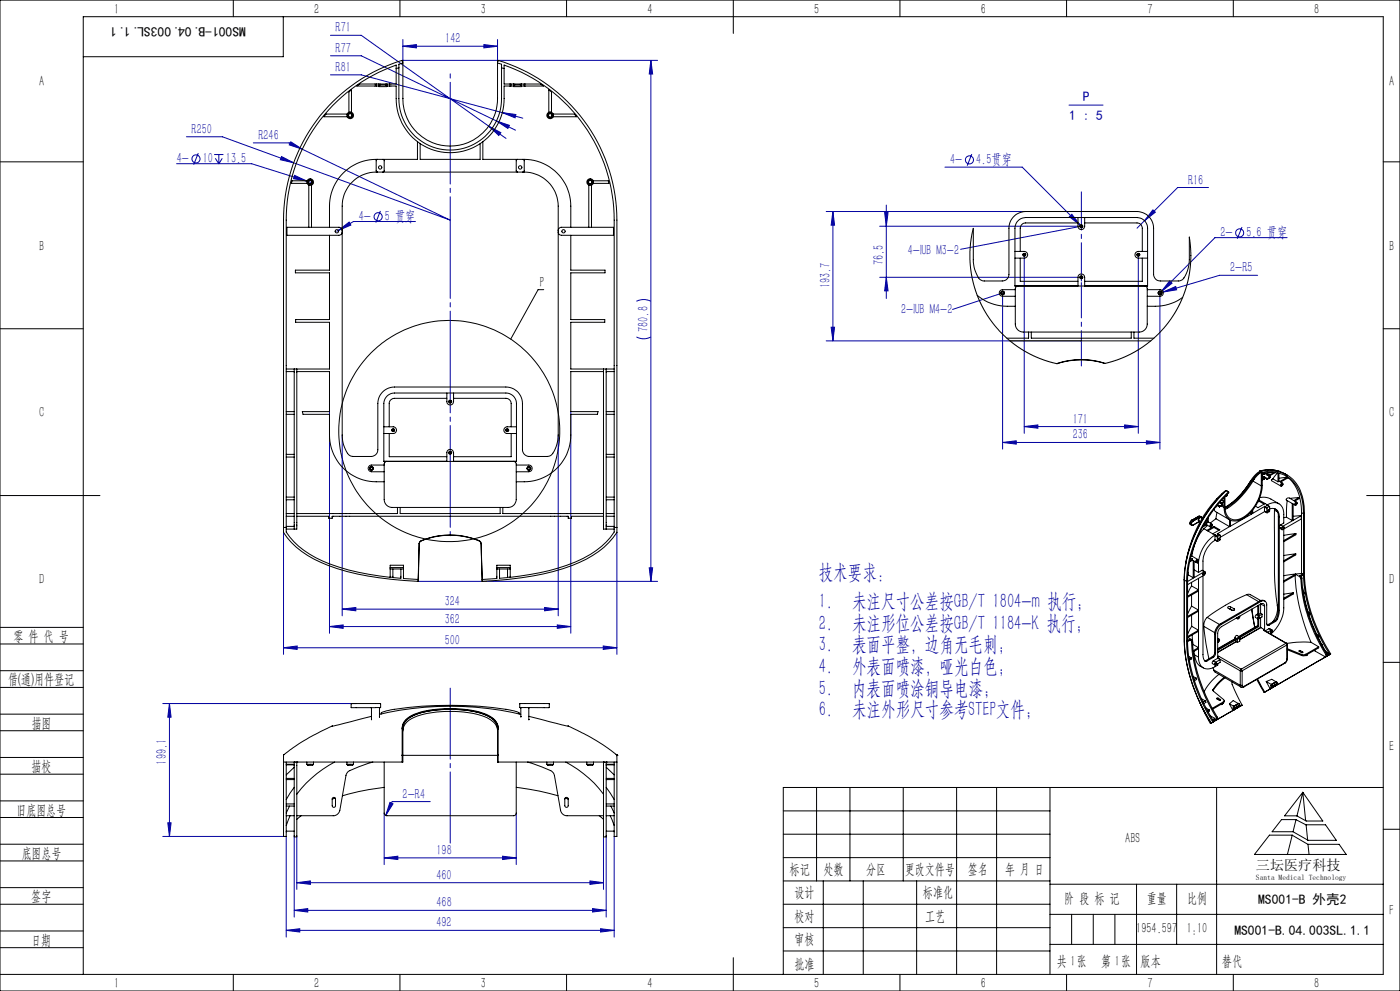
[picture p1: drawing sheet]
<svg xmlns="http://www.w3.org/2000/svg" width="420mm" height="297mm" viewBox="0 0 420 297" stroke-linecap="round" stroke-linejoin="round" font-family="sans-serif">
<g fill="none" stroke="#0000a0" stroke-width=".3">
<path d="M99.1 10.6h9.3l38.2 27.2M99.1 16.7h9.3l40.5 19.6M120.6 18.1h76.7M120.9 13.9l4-.5v1zM120.9 11.8v6.4M120.9 13.9h28.4M145.2 13.4l4.1 .5-4.1 .5zM149.3 11.8v6.4M195.3 18.1v156.1M195.3 18.1l.5 4.1h-1zM99.1 22.4h9.3l42.3 11.4M146.6 37.8l3.6 2-.6 .8z"/>
<path d="M146.6 37.8l5.2 3.7M148.9 36.3l3.9 1.3-.4 .9zM148.9 36.3l5.8 2.7M150.7 33.8l4.1 .5-.3 1zM150.7 33.8l6.1 1.6M320.7 31.5h10.2M53 49.1h22.5l18.5 5.8M55.9 41h10.8l21.4 7.8M59.5 45.9l-1.4 3.5M64.2 46.3h2.8M64.6 47.4l1.1 1.7M65.7 46.3v2.8"/>
<path d="M66.7 47.4l-1 1.7M76 42.8h10.7l4 1.9M84.5 46.9l3.6 1.9-4-.9zM87.2 42.5l3.5 2.2-3.9-1.3zM88.4 52.6l3.7 1.7-4-.8zM90.7 44.7l44.3 21.3-46.9-17.2M283.5 50.1h23.2l17.7 17.7M291.5 46.2l-1.3 3.5M362.5 56.2h-9.2l-12.2 12.2M101.5 69.1l3.2-2.5 .6 .8zM101.5 69.1l-.5 .2M114.1 63.2l-1.4 3.5"/>
<path d="M124.6 66.4h-18.6l-4.5 2.7M247.9 63.4h59.8M249.9 63.4l.5 4.1h-1.1zM249.9 63.4v38.8M263.9 67.8h60.5M265.4 63.7h1l-.5 4.1zM265.9 61.5v28M307.3 76.3v53.6M320.8 64.9l.8-.7 2.5 3.3zM324.4 67.8l-36.2 6.9M341.5 76.3v53.6M345.9 62.9l.7 .7-3.2 2.5z"/>
<path d="M372.6 68l-1.4 3.5M386.2 71.2h-21.7l-16.5 16.6M190.9 90.3l1.9-.5h.9l1.6 .5M249.3 98.1h1.1l-.5 4.1zM263.9 83.1h60.5M265.9 83.1l.5 4.1h-1zM285.8 92.7l15-4.9v46.8M348 87.8v46.8M348.9 87.5l3.8-1.6 .3 1zM350.9 84.2l.7 .7-3.2 2.5zM377.3 82.5h-11.4l-17.9 5.3M190.9 101l1.9 .5h.9l1.6-.5"/>
<path d="M247.9 102.2h76.5M98.8 123.4v66.4M102.7 130.4v54.2M167.5 130.4v54.2M171.2 123.4v66.4M300.8 132.6l4.1-.5v1zM300.8 132.6h47.2M307.3 127.8l4.1-.5v1zM307.3 127.8h34.2M337.4 127.3l4.1 .5-4.1 .5zM343.9 132.1l4.1 .5-4.1 .5zM85.1 159.5v36.6"/>
<path d="M185.1 159.5v36.6M125.4 174.2h71.9M194.8 170.2h1l-.5 4zM85.1 194.1l4-.5v1zM85.1 194.1h100M98.8 187.8l4.1-.5v1zM98.8 187.8h72.4M102.7 182.6l4.1-.5v1zM102.7 182.6h64.8M163.4 182.1l4.1 .5-4.1 .5zM167.2 187.3l4 .5-4 .5zM181 193.6l4.1 .5-4.1 .5z"/>
<path d="M48.8 210.9h58.1M50.8 210.9l.5 4h-1zM50.8 210.9v39.8M48.8 250.7h36.3M50.3 246.6h1l-.5 4.1zM85.9 250.7v30.1M88.3 250.5v24.3M89 250.5v16.1M115.3 257.1l4-.5v1zM115.3 243.7v15.4M115.3 257.1h39.6M117 240.5l.9 .4-2.2 3.5z"/>
<path d="M129.1 240.2h-11.4l-2 4.2M150.8 256.6l4.1 .5-4.1 .5zM154.9 243.7v15.4M181 250.5v16.1M181.9 250.5v24.3M184.3 250.7v30.1M85.9 278.8l4-.5v1zM85.9 278.8h98.4M88.3 272.8l4-.5v1zM88.3 272.8h93.6M89 264.5l4.1-.5v1zM89 264.5h92"/>
<path d="M177 264l4 .5-4 .5zM177.8 272.3l4.1 .5-4.1 .5zM180.2 278.3l4.1 .5-4.1 .5z"/>
<circle cx="58.8" cy="47.6" r="1.22"/>
<circle cx="290.9" cy="47.9" r="1.21"/>
<circle cx="113.4" cy="65" r="1.21"/>
<circle cx="371.9" cy="69.8" r="1.2"/>
</g>
<g fill="none" stroke="#000" stroke-width=".3">
<path d="M0 0h420v297h-420zM70 0v5M85 5v12h-60M120 0v5M170 0v5M220 0v10M270 0v5M320 0v5M370 0v5M0 48.5h25M415 48.5h5M0 98.5h25"/>
<path d="M163.1 86.8h-1.7l-8.2 14.8M415 98.5h5M0 148.5h30M410 148.5h10M0 193h25M0 188h25M415 198.5h5M0 206h25M0 201h25M0 219h25M0 214h25M0 232h25"/>
<path d="M0 227h25M245 236v28M255 236v28M271 236v28M287 236v56M299 236v56M315 236v56M365 236v56M390.8 237.5l6 8.6h-4.9l-2.9-1.6h-3.6zM390.8 237.5l-1.7 7M390.8 237.5l.9 8.5M415 236h-180v56"/>
<path d="M0 245h25M0 240h25M0 258h25M0 253h25M235 243h80M235 250h80M235 257h80M380.8 250.3h6.8l4.8 2.7h9.3l2.2 3.1h-27.6zM384.5 245.6h4.3l3 1.6h5.9l3.2 4.6h-8.5l-4.5-2.5h-6.3zM387.7 250.3l-1.5 5.8M388.8 245.7l-.9 3.6M391.8 247.2l.5 4.5"/>
<path d="M392.4 253l.3 3.1M415 248.5h5M0 271h25M0 266h25M0 279h25M235 271h80M235 264h80M235 278h80M247 264v28M259 264v28M275 264v28M315 274h100"/>
<path d="M315 265h100M321.5 274v9M328 274v9M334.5 274v9M341 265v27M353 265v18M0 292h415v-287h-390v287M0 284h25M70 292v5M120 292v5M170 292v5M220 287v10"/>
<path d="M235 285h80M270 292v5M315 283h100M320 292v5M370 292v5"/>
<circle cx="134.8" cy="129.2" r="33.1"/>
</g>
<path d="M324.4 84.2v-26.7" fill="none" stroke="#0000a0" stroke-width=".3" stroke-dasharray="30.5 1.3 1.3 1.3" stroke-dashoffset="19"/>
<path d="M135.1 21.3v140.1" fill="none" stroke="#0000a0" stroke-width=".3" stroke-dasharray="30.5 1.3 1.3 1.3" stroke-dashoffset="-3.4"/>
<path d="M135.1 206.2v46.5" fill="none" stroke="#0000a0" stroke-width=".3" stroke-dasharray="30.5 1.3 1.3 1.3" stroke-dashoffset="9.2"/>
<path d="M324.4 84.7v25" fill="none" stroke="#0000a0" stroke-width=".3" stroke-dasharray="30.5 1.3 1.3 1.3" stroke-dashoffset="19.9"/>
<g fill="#0000a0">
<path d="M145.2 13.4l4.1 .5-4.1 .5zM120.9 13.9l4-.5v1z"/>
<path d="M101.5 69.1l3.8-1.7-.6-.8zM88.4 52.6l-.3 .9 4 .8zM84.5 46.9l-.4 1 4 .9zM87.2 42.5l-.4 .9 3.9 1.3zM146.6 37.8l3 2.8 .6-.8zM148.9 36.3l3.5 2.2 .4-.9zM150.7 33.8l3.8 1.5 .3-1zM102.7 182.6l4.1-.5v1zM163.4 182.1l4.1 .5-4.1 .5zM88.3 272.8l4-.5v1zM177.8 272.3l4.1 .5-4.1 .5zM89 264.5l4.1-.5v1zM177 264l4 .5-4 .5zM117 240.5l-1.3 3.9 2.2-3.5zM320.8 64.9l3.3 2.6-2.5-3.3zM350.9 84.2l-2.5 3.2 3.2-2.5zM300.8 132.6l4.1-.5v1zM343.9 132.1l4.1 .5-4.1 .5zM345.9 62.9l-2.5 3.2 3.2-2.5zM307.3 127.8l4.1-.5v1zM337.4 127.3l4.1 .5-4.1 .5zM348.9 87.5l4.1-.6-.3-1z"/>
<path d="M85.1 194.1l4-.5v1zM181 193.6l4.1 .5-4.1 .5z"/>
<path d="M195.3 18.1l.5 4.1h-1zM194.8 170.2h1l-.5 4zM50.8 210.9l.5 4h-1zM50.3 246.6h1l-.5 4.1zM265.4 63.7h1l-.5 4.1zM265.9 83.1l.5 4.1h-1z"/>
<path d="M249.9 63.4l.5 4.1h-1.1zM249.3 98.1h1.1l-.5 4.1z"/>
<path d="M98.8 187.8l4.1-.5v1zM167.2 187.3l4 .5-4 .5zM85.9 278.8l4-.5v1zM180.2 278.3l4.1 .5-4.1 .5zM115.3 257.1l4-.5v1zM150.8 256.6l4.1 .5-4.1 .5z"/>
</g>
<g fill="none" stroke="#000" stroke-width=".3">
<path d="M120.9 18.9v-.7l-.3 .1v-.2a50 50 0 0 0-35.5 47.9v92.1M120.9 18.9l-1.2 .4v10.3a15.4 15.4 0 0 0 15.4 15.4 15.4 15.4 0 0 0 15.4-15.4v-10.3l-1.2-.4M120.9 18.9v5.7a26 26 0 0 0 1.2 10.9 14.2 14.2 0 0 0 16.6 7.8 14.2 14.2 0 0 0 10.6-15v-9.4M149.3 18.9l.1-.8a50 50 0 0 1 35.7 47.9v92.1M104.1 34.2h-6.3l-.6 .8h6.9M104.7 33.7v-6.2l.7-.6v6.8M112.9 25.2h-5l-.9 .6h5.9M112.9 25.8h.8M112.9 25.2h.8M112.9 25.2v.6M113.7 25.2h2.4M113.7 25.9l.2-.4h1.8l.4 .4"/>
<path d="M113.7 25.2v.8h2.4v-.8M116.1 25.8h.7M116.1 25.2h.7M116.8 25.2h2.1v-5.7a49.2 49.2 0 0 0-33 46.5v92.1M116.8 25.8h2.1v3.8a16.2 16.2 0 0 0 16.1 16.2 16.2 16.2 0 0 0 16.2-16.2v-3.8h2M116.8 25.2v.6M119.7 20.3l-.8 .3M150.5 20.3l.7 .3M153.2 25.2h-2v-5.7a49.3 49.3 0 0 1 33.1 46.5v92.1M153.2 25.8h.9M153.2 25.2h.9M153.2 25.2v.6"/>
<path d="M154.1 25.2h2.4M154.1 25.9l.2-.4h1.9l.3 .4M154.1 25.2v.8h2.4v-.8M156.5 25.8h.8M156.5 25.2h.8M157.3 25.2h4.9l.9 .6h-5.8M157.3 25.2v.6M164.6 33.7v-6.8l.9 .6v6.2M166 34.2h6.3l.7 .8h-7M92.1 54.2h-4.5l-.2 .8h4.7M92.6 55.5v12.6M93.5 55.5v12.6"/>
<path d="M105 55.2a10.3 10.3 0 0 1 7.9-3.6h44.4a10.2 10.2 0 0 1 10.2 10.2v68.6a8.4 8.4 0 0 1-2.4 6.2l-1 .2h-5.4a2.05 2.05 0 0 1-2-2v-13.8a4.9 4.9 0 0 0-4.9-5h-33.4a5 5 0 0 0-5.1 5v13.8a1.99 1.99 0 0 1-2 2h-5.4a2.61 2.61 0 0 1-2.3-2.2l-.7-2.1-.2-2.1v-68.6a10.1 10.1 0 0 1 2.3-6.6zM113.2 47.8l-.3 .3v3.2l.3 .3M114.9 47.8l.4 .3v3.2l-.4 .3M125.2 42.5v5.3h-12.3a14 14 0 0 0-14.1 14v6.3M126 43v4.8h18v-4.8M144.9 42.5v5.3h12.4a14 14 0 0 1 13.9 14v6.3M155.3 47.8l-.4 .2v3.3l.4 .3M156.8 47.8l.5 .4v3l-.5 .4M176.6 55.5v12.6M177.4 55.5v12.6M178 54.2h4.5l.2 .8h-4.7M98.8 70.5v10.5h-10.2v.8h10.2v14h-10.1v.8h10.1v14h-12.9"/>
<path d="M102.7 69.1a.96 .96 0 0 0-1-1h-15.6v2.4h15.6a.96 .96 0 0 0 1-1M167.5 69.1a.96 .96 0 0 1 1-1h15.5v2.4h-15.5a.96 .96 0 0 1-1-1M171.2 70.5v10.5h10.3v.8h-10.3v14h10.2v.8h-10.2v14h13.1M292 68.5v9.3a8.2 8.2 0 0 0 2.3 6.2l.7 .2h5.7l1.1-.3 .6-.6 .3-1.1v-13.8a5 5 0 0 1 5-5h34a5 5 0 0 1 4.4 5v13.8l.2 .8 .7 .9 .7 .3h5.8a2.5 2.5 0 0 0 2.4-2.2l.5-1.3 .4-2.2v-7.5l.4 3.3 .1 3.2-.7 5.8-1.8 6-2.7 5.1-2.3 3.2-2 2.2-4.4 3.8-2.7 1.7-2.9 1.5-2.7 1.1-3.5 1a26 26 0 0 0-14.7 0l-2.8-.7-3.8-1.5-5.3-3-2.7-2.1-2.5-2.5-3.7-4.7-1.4-2.4-1.5-3.4-1-3.1-.8-3.4-.4-3.5v-3.4l.3-3.6zM304.5 75.3h2.8a1.01 1.01 0 0 1 1 1.1 1.01 1.01 0 0 1-1 1h-2.8M305.4 66.1l.8-.6 1.5-.3h33.4a3.2 3.2 0 0 1 3.2 3.2v17.3h-39.8v-17.3l.3-1.4zM306.1 77.4v6.9h17.3M323.4 65.2v2.6a1.01 1.01 0 0 0 1 1 1.01 1.01 0 0 0 1-1v-2.6M323.4 66.8h-15.7a1.63 1.63 0 0 0-1.6 1.6v6.9M325.4 66.8h15.7a1.57 1.57 0 0 1 1.6 1.6v6.9M342.7 77.4v6.9h-17.3M344.3 75.3h-2.8a1.01 1.01 0 0 0-1 1.1 1.01 1.01 0 0 0 1 1h2.8"/>
<path d="M293.2 88.5a15 15 0 0 0 11.4 3.3M304.5 85.7h18.9M304.6 86.8h-3.8a.99 .99 0 0 0-1 1 .99 .99 0 0 0 1 1h3.8M305.4 85.7l-.5 .1-.3 .6v10.7a2.45 2.45 0 0 0 2.4 2.4h34.8a2.39 2.39 0 0 0 2.4-2.4v-10.7l-.2-.5-.6-.2M308.6 99.5v1.8h-6.6M309.4 99.5v1.8h30v-1.8M323.4 85.7v-2.6a1.01 1.01 0 0 1 1-1 1.01 1.01 0 0 1 1 1v2.6M325.4 85.7h18.9M340.2 99.5v1.8h6M344.2 86.8h3.8a.99 .99 0 0 1 1 1 .99 .99 0 0 1-1 1h-3.8M354.8 89.1a15.3 15.3 0 0 1-10.6 2.7M85.9 111.4h2.4"/>
<path d="M88.3 110.6v48M89 110.6v48h-3.1M89 111.4h9.8v12h-8.1l.2 .8h7.9v6.2a14 14 0 0 0 14.1 14h2.4M116.1 118.7l1.3-.8 1-.1h33.4a3.1 3.1 0 0 1 3.1 3.2v17.3h-39.8v-17.3l.4-1.5zM134.1 117.8v2.6a1.01 1.01 0 0 0 1 1 1.01 1.01 0 0 0 1-1v-2.6M134.1 119.4h-15.7a1.57 1.57 0 0 0-1.6 1.6v6.9M136.1 119.4h15.7a1.57 1.57 0 0 1 1.6 1.6v6.9M181 110.6v48h3.3M181 111.4h-9.8v12h8.2l-.2 .8h-8v6.2a14.3 14.3 0 0 1-16.3 14M181.9 110.6v48M181.9 111.4h2.4M303 102.2h42.2"/>
<path d="M331.5 108.9a23.2 23.2 0 0 0-14.5 .1M85.9 136.2h2.4M85.9 137h2.4M85.9 123.4h2.4M85.9 124.2h2.4M115.1 127.9h2.9a1.01 1.01 0 0 1 1 1 1.01 1.01 0 0 1-1 1h-2.9M115.1 138.3h19M115.3 139.4h-3.9a1.01 1.01 0 0 0-1 1 1.01 1.01 0 0 0 1 1h3.9M116.1 138.3l-.6 .2-.2 .4v10.8a2.39 2.39 0 0 0 2.4 2.4h34.8a2.45 2.45 0 0 0 2.4-2.4v-10.6l-.3-.6-.5-.2M116.8 129.9v7h17.3M134.1 138.3v-2.6a1.01 1.01 0 0 1 1-1 1.01 1.01 0 0 1 1 1v2.6M136.1 138.3h18.8"/>
<path d="M153.4 129.9v7h-17.3M154.9 139.4h3.7a1.01 1.01 0 0 1 1 1 1.01 1.01 0 0 1-1 1h-3.7M154.9 127.9h-2.7a1.01 1.01 0 0 0-1 1 1.01 1.01 0 0 0 1 1h2.7M181.9 136.2h2.4M181.9 137h2.4M181.9 123.4h2.4M181.9 124.2h2.4M85.1 158.1v1.4a24.7 24.7 0 0 0 13.2 9.9 88.7 88.7 0 0 0 27.1 4.8M85.1 158.1h.8M85.9 158.1v1.4a25.9 25.9 0 0 0 12.8 9.4 75.7 75.7 0 0 0 18.4 4.1M85.9 157.8h2.4M85.9 154.7h2.4"/>
<path d="M85.9 153.9h2.4M85.9 149h2.4M85.9 149.8h2.4M89 154.7h9.6v.6h1.1v-.6h70.8v.6h.9v-.6h9.6M119.2 152.1v1.8h-30.2M120.1 152.1v1.8h29.9v-1.8M150.8 152.1v1.8h30.2M181.9 157.8h2.4M181.9 154.7h2.4M181.9 153.9h2.4M181.9 149h2.4M181.9 149.8h2.4"/>
<path d="M184.3 158.1v1.4a26.5 26.5 0 0 1-14.2 9.9 77.3 77.3 0 0 1-17 3.6M184.3 158.1h.8M185.1 158.1v1.4a24.7 24.7 0 0 1-13.3 9.9 88.7 88.7 0 0 1-27.2 4.8M357.2 157.2l.3 .2M357.5 155.9a.94 .94 0 0 0-.3 1.3M357.5 155.9h.1M357.5 155.9l-.5 .7 .2 .6M357.5 155.9l.4 .2M357.9 157.4h-.4M357.9 156.1v.1M357.9 156.1l-.5 .7 .1 .6M357.9 157.4h.1"/>
<path d="M357.9 156.2l-.3 .3a.55 .55 0 0 0-.2 .5 .55 .55 0 0 0 .3 .4h.2M359.6 154.8h.1M359.6 154.8l.7 .1M359.6 154.8l-2.1 1.1M359.6 154.8l.3 .2M359.9 156.2l-2 1.2M359.9 154.7l-.3 .1M359.9 155h.1M359.9 155l-2 1.1M360 155a.68 .68 0 0 0-.5 .6 .68 .68 0 0 0 .4 .6l-2 1.2M360 155h.3l.1 .2M360 155l-2.1 1.2"/>
<path d="M360.3 154.9l.2 .3M360.3 155.1h.1M360.3 155.1l-.4 .1-.3 .5 .1 .5 .4 .1M360.3 154.9l-.4 .1M360.3 155.1l.4 .2M361.2 158.5a15.1 15.1 0 0 0-3.6 8.1M361.2 158.5l.9 .5M361.5 156.7l.5 .2M361.7 156.3l.5 .3M362 157.3l1 .6M362 156.9v.4l-1.2 .7M362 156.9l-1 .6"/>
<path d="M362.1 159l2.4 1.4M362.2 155.5v1.1M362.3 157.5l-1.1 1M362.5 156.5l-.3 .1M362.5 156.4l1 .7M362.5 155.1v1.4M363.4 157.3v-.1a.27 .27 0 0 1 .2 .4 .27 .27 0 0 1-.5 .1zM363.6 157.4a.36 .36 0 0 0-.3-.4 .36 .36 0 0 0-.3 .5l-.1 .1a.26 .26 0 0 0 .2 .3 .26 .26 0 0 0 .3-.1M364.2 157.8l1.7 1-2.1 1.2M364.2 157.8l-2.1 1.2M364.2 157.8v.3M364.2 158.1l-1.9 1"/>
<path d="M364.2 158.1l1.5 .8M364.2 152.6l.3 .6 4.4 2.6M364.8 155.5l-1.7 1.3M364.8 155.5l4.1 2.3M364.9 151.8l-.2 .2M364.9 151.7v.1M365 151.6l-.1 .2M365.1 149.4a38.3 38.3 0 0 0-9.5 19.9M365.1 149.4h.1M365.1 153.6l-.3 1.9M365.1 151.4l.7 .5M365.2 160l.8 .4"/>
<path d="M365.2 160l.7 .4M365.3 151.3l.5 .3M365.5 149.4l-2.6 3.1-1.9 2.9-3.2 6.2-1.8 6-.6 3-.2 3.1M365.5 149.4h.1M365.5 149.4h-.4M365.5 149.4l-4 5.4-1.8 3-1.9 4.2-1.1 3.1-.9 3.3-.5 5.4M365.8 151.9h.1M365.8 150.6l.9 .7M365.8 151.6h.3M365.8 151.6v.3M365.9 150.7h.2M366 150.4h.1"/>
<path d="M366.1 150.4l.3 .2M366.1 150.4v.3M366.1 150.7l.3 .1M366.1 151.7l-.3 .2M366.1 151.6v.1M366.4 150.6h.2M366.4 150.8h.2M366.4 150.6v.2M366.4 151.6l.8 .5M366.5 149.9l.7 .4M366.6 150.8l.6-.3v1.6M366.6 150.6v.2"/>
<path d="M366.7 151.4h.1M366.7 151.3l-.6 .3M366.7 151.4l-.9 .5M366.7 151.4l-.6 .3M366.7 151.3v.1M366.7 151.2v.2M367.2 150.3l-.6 .3M367.2 149.1v1.2M367.7 148.7l.2 .1M367.8 147l-2.7 2.4M367.8 147l-2.3 2.4M367.8 147h.1"/>
<path d="M367.9 147l-2.4 2.4M367.9 147l.6 .4M367.9 148.8v-.4a38.9 38.9 0 0 0-11.6 25.7v17.8M367.9 147.1l.7 .4M368.2 152.3l-.6 .4M368.3 151.9l-.8 .4M368.3 151.9l-.1 .4M368.5 147.4a39.8 39.8 0 0 0-12.5 26.8M368.5 147.4l.1 .1M368.6 147.5l-.7 1.3M368.9 157.8l-3.7 2.2M368.9 155.8v2"/>
<path d="M375 153.7l.5 .3M375.1 144.1a21.6 21.6 0 0 1-7.6 7.9 20.7 20.7 0 0 0 7.6-7.8M375.1 144.2l.3 .2M375.4 144.4a23.3 23.3 0 0 1-7.1 7.5M375.4 144.4h.1M375.5 154l-6.4 3.7v-1.8M375.5 153.2v.8M375.9 144.2a25.3 25.3 0 0 1-7.7 8.1M375.9 144.2l2.5 1.4M376.2 143.7l-.8 .7M376.2 143.7l-.3 .5M377.6 149.9h.2"/>
<path d="M377.8 149.9l-.3 .1M377.8 149.9l2.4 1.4M377.8 150.2l1.4 .9M377.8 149.9v.3M377.8 150.2l-.5 .3M377.9 149.1l1.3-.1 1.3 .2 3.2 1.8M378 141.2h.1M378 141.2a7.2 7.2 0 0 0-2.9 3M378 141.2l.7 .4M378.1 141.1l.6 .4M378.1 141.2l.6 .4M378.2 141.6l-2 2.1"/>
<path d="M378.4 145.6a11.4 11.4 0 0 1-6.9 10.1 3.1 3.1 0 0 1-4-3.4v-3.5M378.7 141.9l-.7-.4a7.7 7.7 0 0 0-2.6 2.9M378.7 141.9l.4-.1v.4M378.7 141.6h.1M378.7 141.6v.3M378.7 142v1.6l.5-.3M378.7 142h.1M378.7 141.5a9.5 9.5 0 0 1 12.2 8l.4 4.3v17.8M378.7 141.5v.1M379 142.2l-.3 .1M379.1 143l.1 .1M379.1 142.2h.3v-.5a9.3 9.3 0 0 1 11.2 7.9l.5 4.4"/>
<path d="M379.1 142.2l-.7-.4v3.8M379.2 143.6l-.5 .3v1.5a11.9 11.9 0 0 1-7.4 10.7 3.2 3.2 0 0 1-4.1-3.6v-.4M379.2 142.8l-.3 .1 .3 .4M379.2 142.8v.3M379.2 143.3v.3M379.2 143.1l.9 .5M379.2 142.8l.9 .6M379.3 143.3l-.1 .3M379.3 153.2l.8 .5M379.3 152v1.2M379.3 152l.7 .4M379.3 153.2l.7 .4"/>
<path d="M379.4 153.3l-13.4 7.7M379.5 151.7l-.2 .3M379.5 151.7l-3.7 2.1v-1M379.5 151.7l.7 .4M379.5 150.9l-2.1 1.2-.8-.4M380 151.4l.9 .4M380 152.4v1.2M380 151.4l.8 .4M380.1 143.4h.3M380.1 143.4v.2M380.2 142.4h.2M380.2 152.1l-.2 .3"/>
<path d="M380.2 151.3a3 3 0 0 1 3.5-.3 3 3 0 0 1 1.4 3.2v2.6l-1 .5M380.2 151.3l-.2 .1M380.3 140.8l1.8 .1 1.6 .3M380.4 140.8l-2.3 .3M380.4 140.8l2.6 .2 2.5 1M380.4 142.2l-.4 .1 1 .6-.6 .5M380.4 142.2l.2 .1M380.4 142.2v.2M380.4 142.4l.2 .2M380.4 143.5l-.3 .1M380.4 152.8l.2-.1v.2l-.2 .3zM380.4 143.4v.1"/>
<path d="M380.5 152.7l-.2 .4M380.6 142.3h.3M380.6 142.6h.3M380.6 142.3v.3M380.8 151.8l.1 1.4-.9 .4M380.8 151.8l-.6 .3M380.9 152.5a2.11 2.11 0 0 1 2.9 2.4M380.9 142.3v.3M381 143.2l-.9 .4M381 143.2l-.6 .3M381 143.2h.1M381 142.9v.3"/>
<path d="M381.5 144.1l2.7 1.6M381.7 141.6l-2.3 .5M381.9 143.5l-.4 .3v.2M381.9 143.5l1.5 .9M382.2 141.6l-1.3 .7M382.3 152.9v14.2a75.4 75.4 0 0 0 .9 14.3M382.3 152.5v.4M382.3 152.9l1 .5M382.6 152.5a2.4 2.4 0 0 1 .9 2.3M382.6 141.6l-1.7 1M383.3 141.7l-1.4 1.8M383.4 141.8v2.6"/>
<path d="M383.5 154.8l.3 .1M383.5 154.8v28M383.7 141.8v2.4l-.3 .2M383.7 144.2l1.1 .6M383.8 158.1l.8 .6M383.8 154.9v3M383.8 158.1v24.8M383.8 158.1l.7 .4M383.8 157.9l.7 .5M384.1 157.3l-.3 .6M384.1 157.3l.7 .4M384.5 158.4v.1"/>
<path d="M384.8 145.2a.28 .28 0 0 0-.1-.4 .28 .28 0 0 0-.4 .2l-.1 .1a.31 .31 0 0 0-.1 .4 .31 .31 0 0 0 .5 .1M384.8 157.7l-.3 .7M385.1 157.9l.1 .2-.2 .2zM385.1 157.9l-.2 .4M385.1 158.6v3.4l3.7-2.1M385.4 142l.8 .4M385.8 142.6a12 12 0 0 1 4.6 9.9l.1 1.1M385.9 155l-.8 .1M385.9 155l1.8 1M386.1 143l-2.4 .3M386.1 143l.3 .2-2.2 1.3M386.1 143l-2.2 1.3"/>
<path d="M386.2 150l-.3 5M387.7 150.9v5.1M387.9 151.1v4.8l-.2 .1M388.8 159.9l-3.7 .5M388.8 159.9v.4l-3.7 2v5.8l3.6-2.1M388.8 150.7h.1a.26 .26 0 0 1 .2 .4 .26 .26 0 0 1-.5 0zM389 150.5l-2.1-1.2a.56 .56 0 0 0-.7 0 .56 .56 0 0 0-.2 .6l2.5 1.5M389.1 150.9a.38 .38 0 0 0-.5-.4 .38 .38 0 0 0-.2 .6 .26 .26 0 0 0 .1 .3 .26 .26 0 0 0 .4-.1M389.7 149.1l-2.7 .3M389.7 149.1l.1 .3-1.4 .8M389.7 149.1l-1.5 .9M390.4 154.5l-2.5 .3"/>
<path d="M390.4 154.5v1l-5.7 3.3-.2-.3M390.4 154.5l-5.6 3.2M390.5 153.6v18.3M390.5 153.6l.6 .4M391.1 154v17.8M117.1 170.5v-1.1h3.9v1.1M117.1 170.5v2.5M117.1 173h.8M117.1 170.1h3.9M117.1 170.5h3.9M117.9 170.5v2.5M120.3 170.5v2.8l-2.4-.3"/>
<path d="M121 170.5v2.9l4.4 .3M125.4 173.7l.3-10.8 .4-.7a22.3 22.3 0 0 1 17.9 0l.4 .6 .3 10.9M125.4 174.2l.4-11.2 .3-.7a22.2 22.2 0 0 1 17.9 0l.3 .7 .3 11.2M125.4 173.7v.5M144.7 173.7l-.1 .5M149 170.5v-1.1h4.1v1.1M149 170.5v2.9l-4.3 .3M149 170.1h4.1M149 170.5h4.1M149.9 170.5v2.8l2.4-.3M152.3 170.5v2.5M152.3 173h.8"/>
<path d="M153.1 170.5v2.5M355.2 173.7v18.6l.6 5.7 1.2 4.9 1.6 4.6 2.1 4.6 2.6 4.6M355.2 173.7l.1 .1M355.3 173.8v13a48.3 48.3 0 0 0 8.1 29.9M355.3 173.8l.7 .4M356 174.2v17.8M356.3 179l3.3-1.9v5.7M356.4 171.4v.9M356.4 172.3l-.1 .2M356.4 172.3l1.6 .8M357.2 167.2l.6 .4M357.3 166.5l2 1.2"/>
<path d="M357.5 175.6l-1.2 2.4M357.5 174.5v1.1M357.5 178.3v3.3M357.5 175.6l2.1 1.2M357.8 167.9l1 .6M357.8 167.6v.3l-.9 .5M357.8 167.6l-.9 .4M358 168v5.1M358.2 168.2v4.8l-.2 .1M358.2 170.8l1.4 .8M358.8 168.6l.8 .3M359.4 168a.36 .36 0 0 0-.4-.4 .36 .36 0 0 0-.3 .5 .28 .28 0 0 0 .1 .4 .28 .28 0 0 0 .4-.1"/>
<path d="M359.4 168l-.2 .4-.3-.1M359.4 168l-.3-.1-.2 .4M359.6 168.9v2.7M359.6 173.4v3.4M359.6 176.8l-3.3 1.9M360.5 171l1 .3M360.5 171l-.9 .6M360.5 171l.7 .4M360.9 172.6v23.9l.6 1.6M361.1 171.8l-.2 .3M361.2 171.4a.5 .5 0 0 1 .5 .5 .5 .5 0 0 1-.5 .5l-4.9 2.8M361.2 171.4l-4.9 2.9"/>
<path d="M364.5 160.4a11 11 0 0 0-4.9 8.5M364.5 161.8l.7 .5M364.5 160.5v1.3M364.5 160.5l.7 .4M364.5 161.8l.7 .4M364.6 161.9a7.8 7.8 0 0 0-3.7 6.3v2.8M364.6 160.3l-.1 .2M364.6 160.3l-.1 .1M364.6 160.3l.7 .4M365.2 160.9v1.3M365.3 160.7l-.1 .2M365.7 161.3l-.3 .4"/>
<path d="M365.9 160.4l.1 1.4-.8 .4M365.9 160.4l-.6 .3M374 178.2a55.6 55.6 0 0 0-11.8 6.8M374 178.2l.9-.1 3.3 1.9M374 178.2l3.6 2.1M388 177.7l-.1 .3-2.8 1.7v2.5a11.1 11.1 0 0 1-3.9 7.8M388 177.7l-2.9 .4M388.5 172.5a56 56 0 0 0 4.8 20M388.6 172.1v.3l-3.5 2v4.9l2.9-1.6M388.6 172.1l1.3 .8M388.7 166l-3.6 .5M388.7 166v.3l-3.6 2.1v5.7l3.5-2"/>
<path d="M389.9 172.9l.4 .6M390.2 172.7l.4 .6M390.2 172.7l-.3 .2M390.3 173.5a46.9 46.9 0 0 0 7.4 22.6M390.5 171.9l-5.4 .6M390.5 171.9l.3 .1M390.5 172.5v.5M390.6 173.3a46.7 46.7 0 0 0 7.4 22.7M390.6 173.3l-.3 .2M390.8 172v.4l-.6 .3M390.8 176.1l.1 1.3 .4 .1M390.8 172l-.9 .5 .3 .2"/>
<path d="M391.1 171.8a46.9 46.9 0 0 0 7.8 24.3M391.1 178.1l1.3 5.3M391.3 177.5l.1 .4-.3 .2M391.3 177.5l-.3 .3M391.3 171.6a47.1 47.1 0 0 0 7.9 24.4M391.3 171.6l-.2 .2M356 192a47.1 47.1 0 0 0 7.9 24.4M356.3 191.9a47.1 47.1 0 0 0 7.8 24.3M356.3 191.9l-.3 .1M356.3 185.1l3.3-1.9v5.7M356.3 191l1.1 .6M356.4 191l3.2-1.8v4.9"/>
<path d="M356.6 196.7l.8 .5M356.8 191.6v.4l-.5 .3M356.8 191.6l.3 .2M356.8 191.6l-.5 .3M357.1 191.8l.4 .6M357.4 197.2v.3l-.6 .4M357.4 197.2l-.7 .3M357.4 191.6l.4 .6M357.4 191.6l-.3 .2M357.5 181.6l-1.2 2.5M357.5 184.4v3.3M357.5 192.4a46.9 46.9 0 0 0 7.4 22.7"/>
<path d="M357.5 181.6l2.1 1.2M357.5 187.7l-1.2 2.4M357.5 187.7l2.1 1.2M357.6 190.3l.3 2.8M357.8 192.2a47.1 47.1 0 0 0 7.4 22.7M357.8 192.2l-.3 .2M357.9 193.1l-.1 .2M357.9 193.1l1.7 1M358 195.3l1.6-.9v2.6M358.2 195.2l.2 1M358.4 196.2a4.2 4.2 0 0 0 2.6 4M358.4 196.2l1.2 .8"/>
<path d="M359.6 197a3 3 0 0 0 1.4 3.2 3 3 0 0 0 3.5-.4l.8-.5v-.4M359.6 194.1l-1.6 .9M359.6 188.9l-3.3 1.9M359.6 182.8l-3.3 1.9M361.1 187.7l.7 5.3 .9 4.4M361.1 187.7l3.3 1.9M361.5 198.1h.6M361.8 198h-.4M361.8 198l.3 .1M362.2 185l-.9 1.5-.2 1.2M362.2 185l3.6 2.1M363.7 196.8l.3 .2"/>
<path d="M363.7 196.8l-1.9 1.2M364 197l-1.9 1.1M364 198l-.3 .8 .8 .5M364 198l.7 .5M364.4 195.6l-.1 .6-.6 .6M364.4 190l.3 .1M364.4 195.6l.3 .2M364.4 190v5.6M364.6 198.8l.2-.2 .1 .2-.3 .3zM364.7 195.8l-.1 .5-.6 .7M364.7 190.1v5.7M365.3 191.3l.5 .3"/>
<path d="M365.3 191.5l.2 .1M365.3 197.2v.1M365.3 197.3l-1.3 .7M365.3 197.2l6.8 3.8M365.3 197.3l.7 .4M365.5 191.6h.1a.53 .53 0 0 1 .3 .6 .53 .53 0 0 1-.6 .3M365.5 191.8l.2 .2-.3 .2zM365.5 191.6l-.2 .1M365.6 196.7l-.3 .5M365.6 196.7l6.8 3.9M366 197.7v.8l-1.4 .8a.45 .45 0 0 1-.3-.4 .45 .45 0 0 1 .4-.4M366 197.7l-1.3 .8"/>
<path d="M366.1 186.9l-1.1 1.2-.6 1.9M366.1 186.9l.3 .2M366.4 187.1l-1.1 1.2-.6 1.8M368.8 182.5l.3 .1M369.1 181.9l-.1-.1a.38 .38 0 0 0-.5 0 .38 .38 0 0 0-.1 .5l1.2 .6a.38 .38 0 0 0 .6 .1 .38 .38 0 0 0 0-.5M369.1 181.9v.7M369.1 181.9l1.1 .6M369.1 182.6l.8 .3M370.2 182.5v.4M370.5 191.6l.3 .1M370.5 191.6l-5.2 3M370.5 191.4l-5.2 3"/>
<path d="M370.5 191.1l.7 .4M370.5 191.1v.5M370.8 191.7l-5.5 3.2M370.8 191.7v.6l.4 .2M370.9 192.3l-5.6 3.2M370.9 185.2l.4 .3M371.1 185.2h.1M371.2 191.5v1M371.2 185.1v.1M371.6 184.9v.3l-.1-.3M371.8 190.8l-.8-.4-.5 .7M371.9 184.7v.4a.35 .35 0 0 1-.3 .4 .35 .35 0 0 1-.4-.2v-.1"/>
<path d="M371.9 191.1v1.1l-.7 .3M371.9 191.1a.41 .41 0 0 0-.5-.2 .41 .41 0 0 0-.2 .6M375.6 182.6l.8 5.4-.9-5.4M376.9 184.2l-.3 .8 .8 .5M376.9 184.2l.7 .4M377.3 187.5h.1M377.3 187.5l-5.6 3.2M377.3 187.6l-5.5 3.2M377.3 187.6l.3 .2M377.3 184l.3 .1M377.3 181.5v2.5M377.3 185.5v2.1"/>
<path d="M377.3 184l-.4 .2M377.5 184.9l.3 .1-.2 .2zM377.6 184.6l-.2 .2a.35 .35 0 0 0-.2 .4 .35 .35 0 0 0 .3 .3h.1M377.6 181.4v2.7M377.6 185.5v2.3M377.6 187.8l-5.7 3.3M378 180.1a1.21 1.21 0 0 1 1.5 .1M378 180.1l.2 .2M378 180.1l-11.9 6.8M378.2 188v.1M378.2 188l-6.3 3.7M378.2 181v2.8"/>
<path d="M378.2 185.1v2.9M378.2 183.8l-.6 .3M378.2 183.8l.4 .3M378.2 180.3a1.09 1.09 0 0 1 1.3-.1 1.09 1.09 0 0 1 .5 1.1v5.6a.44 .44 0 0 0 .2 .5 .44 .44 0 0 0 .5 0M378.2 181a.69 .69 0 0 1 .9-.1 .69 .69 0 0 1 .3 .8M378.2 181l-11.8 6.8-.6 .7-.5 1.3v7l.3-.1M378.2 180.3l-11.8 6.8M378.2 188.1l1.2 .6M378.2 188.1l-6.3 3.6M378.2 181l1.2 .7M378.6 184.1v.8l-1 .6M378.6 184.1l-1 .5"/>
<path d="M379.1 188.9l6.9 3.9M379.1 188.9l6.7 3.9M379.4 181.7v7M379.4 188.7l-.3 .2M380.4 187.2l-.3 .1M380.4 187.2l.3 .2M380.7 188.4l.9 .4M380.7 188.4l-1.1 .7M380.7 188.4l.7 .4M381.2 189.2l.3-.2 .1 .1-.3 .4zM381.4 188.8h.1a.45 .45 0 0 1 .3 .5 .45 .45 0 0 1-.4 .3l-.4 .3M381.4 188.8l-1.1 .7"/>
<path d="M382.3 186.1l.3 .2M382.3 186.1l-1.9 1.1M382.6 186.3l-1.9 1.1M382.9 185.3l-.6 .8M382.9 185.3l.3 .2M383.2 181.4a6.4 6.4 0 0 1-1.4 5M383.2 181.4l.3 .2M383.2 185.5l-.6 .8M383.5 182.8l-.6 2.5M383.5 182.8l.3 .1M383.8 182.9l-.6 2.6M385.4 198.8l-12.3 7.1"/>
<path d="M385.5 198.6l-.1 .2M385.5 198.6l-12.3 7.1M385.8 192.8l.3 .5M385.8 192.8h.2M385.8 192.8l-13.4 7.8M386 192.8l.2 .3M386.1 197.6l-.6 1M386.1 193.3l-13.5 7.7M386.1 193.3v4.3M386.2 197.4l-.2 .8-.6 .6M386.2 193.1l-.1 .2M386.2 197.4l-.1 .2"/>
<path d="M386.2 193.1v4.3M386.2 194.4l4.3 1.7M386.2 194.7l4.3 1.8M390.1 195l-.4 .1 .9 .5 .2-.2M390.1 195v.3h-.2M390.1 195l.7 .4M390.5 196.1v.4M390.8 195.4v.2M391.8 196.1h-1.3M391.8 196.4l-1.3 .1M391.8 196.4l-.1 .1M391.8 196.1v.3"/>
<path d="M392.2 196.2v.1M392.2 196.2l-.4 .3M392.3 183.4h.1M392.4 183.4l.4 .3M392.7 184.2l2.3 6M392.8 183.7l.1 .3-.4 .3M392.8 183.7l-.4 .2M393.3 192.5h-4.3l-3 .3M393.3 192.5l2.3 1.3M394.4 194.9l.1 .2 3 1.7 .4-.2M394.9 190.1l.1 .1M395 190.2l.5 .2"/>
<path d="M395.5 191.1l1 1.9M395.5 190.4l.2 .5-.4 .2M395.5 190.4l-.4 .3M395.6 193.8v.4l-3.4 2M395.6 193.8l-3.8 2.3M396.3 193h.2M396.5 193l.2 .2M396.7 193.5l1.1 1.9M396.7 193.2v.3M396.7 193.2l-.2 .2M396.7 193.5l-.1 .1M397.6 195.3l.2 .1"/>
<path d="M397.7 196.8l-15.1 8.8M397.7 196.1l.2 .4M397.7 196.8l-18.5 10.7M397.8 195.4l.6 .3M397.9 196.5v.1M398 196l.1 .4M398 196l-.3 .1M398.1 196.5l-.3 .3M398.1 196.4l-.2 .1M398.1 196.5l-.2 .1M398.1 196.4v.1M398.3 196.1l.2 .3"/>
<path d="M398.4 195.7v.3l-.3 .2M398.4 195.7l-.4 .2M398.9 196.1l-.4 .3M399.2 196l-1.1 .6 .4-.2M399.2 196l-.3 .1M99.7 217.6l-7 3.4-4.7 3-2.7 2.1M99.7 217.6h.1M111.3 212.1l.1 .1v3.5M111.4 214.7l-11.7 2.9M111.4 215.6h.1M111.5 215.7h-.1M112.7 212.1h-7.3l-.1-1.2h8.8l.1 1.1-.4 .2v2.5"/>
<path d="M112.7 212.1h1.4M113.8 214.7v.2M113.8 214.1a93.6 93.6 0 0 1 42.4 0M113.8 214.7v.1M114.4 214l.3-.5 1.1-.4a108.9 108.9 0 0 1 38.5 0l1.3 .4 .2 .5M120.9 219.1a4.7 4.7 0 0 1 3.4-4.1 33.6 33.6 0 0 1 21.8 .1 4.4 4.4 0 0 1 3.2 4M135 212.6a23.4 23.4 0 0 1 12.5 2.7 4.4 4.4 0 0 1 1.8 4.7v6.2M135 212.6a22.6 22.6 0 0 0-12.4 2.7 4.4 4.4 0 0 0-1.7 4.7v6.2M135 212.5a26.1 26.1 0 0 1 12.3 2.5l1.5 1.5 .5 .9 .1 1M135 212.5a24.4 24.4 0 0 0-12.4 2.7l-1 .9a3.4 3.4 0 0 0-1 2.3M156 212.1h8.7l.1-1.2h-8.8v1.2M156.1 212.1l.1 .1 .1 2.6"/>
<path d="M156.2 214.7l.1 .1M156.3 214.8h.1M158.6 214.7l11.9 2.9M158.9 212.1l-.3 .1v3.4M170.4 217.6l8.4 4.3 3.8 2.5 2.4 2M170.5 217.6h.1M357.9 202.7l.9 .5M358.8 203.2l.2 .5-.6 .3M358.8 203.2l-.6 .4M359.8 210.3l3.3 6.5M360.4 209.4l1.2 .6M361.6 210l.2 .5-.7 .4"/>
<path d="M361.6 210l-.7 .4M361.8 212.2l1 .6M362.8 212.8v.3l-.4 .2M362.8 212.8l-.5 .3M363.1 214.5l1.4 .8M363.4 216.7h-.1M363.9 216.4l-.5 .3M363.9 206.6l.1 .5 3.1 2.6a.42 .42 0 0 1 .1 .4 .42 .42 0 0 1-.2 .3M363.9 200.1l.2 .7M363.9 206.6v.3M363.9 206.9v.1M364.1 200.8l.5 .6"/>
<path d="M364.1 200.8l8 4.6M364.1 216.2l-.6 .4M364.1 216.2l-.2 .2M364.5 215.3v.3M364.5 215.3l-.7 .4M364.5 215.6l-.6 .3M364.5 201.4l7.8 4.5M364.9 215.8l-1.8 1 .2-.1M364.9 215.1l.2 .4M364.9 215.8l-1.4 .8M365.1 215.6l-.2 .2-.4-.2M365.1 215.5v.1"/>
<path d="M365.2 214.9l.1 .4M365.2 209.5h.2M365.2 214.9l-.3 .2M365.3 215.4l-.4 .4M365.3 215.3v.1M365.3 215.3l-.2 .2M365.3 215.4l-.2 .2M365.4 209.2l-.4 .1 .9 .6 .3-.1-.1-.2M365.4 209.2l.7 .4M365.4 209.2v.3M365.4 209.5l.6 .4M365.7 202.1a15.1 15.1 0 0 0-4.5 5.2"/>
<path d="M366.1 209.6v.2M366.5 211.1h-.2M366.5 211.1l-2.7 1.4M366.8 210.9l-.4 .3M366.8 210.9l-.3 .2M367 210.4l-3.4 1.9M367 210.4v.3M367 210.7l-.2 .2M367.2 203l-1.4 1.3-1.9 2.3M367.2 210l-.2 .7M367.5 203.1l-1.7 1.5-1.9 2.3M368.8 210.9l1.1 2"/>
<path d="M368.8 210.9l1.4 .7M369.7 204.4l-.1 .7 3 6.2M370 212.8l-.1 .1M370.2 211.6h.1M370.2 212.8h.1M370.2 212.8l-.3 .1M370.2 211.6l.1 .1M370.2 212.7v.1M370.2 212.1v.6M370.2 212.7l-.2 .1M370.3 211.7l.2 .4M370.5 212.2l-.5-.3v.9"/>
<path d="M370.5 212.1v.1M370.8 212.1l.1 .2M370.9 212.3l-.7 .5M371.1 212.3h-.2M371.1 212.2v.1M371.1 211.9v.3M371.3 212.1l-.2 .2M371.4 212l-.1 .1M371.4 212l-.3 .2M371.4 211.7v.3M371.5 210.9l-1.5-.9-1.2 .9M371.6 210.8l-1.4 .8"/>
<path d="M371.6 210.8l.1 .1M371.7 210.9l.2 .4M371.7 210.9l-1.4 .8M371.9 211.4h.1M371.9 211.4l-1.4 .8M371.9 211.3l-1.4 .9M371.9 211.3h.1M371.9 211.3l-1.4 .8M372.1 201h.5M372.1 205.4h.5M372.1 205.4l.2 .5M372.1 201v4.4"/>
<path d="M372.4 200.6l.2 .4M372.4 200.6l-.3 .4M372.6 211.3l-7.3 4.3 4.6-2.7M372.6 205.4l.2 .3h.4M372.6 211.3l-1.4 .9 .1-.1M372.6 201v4.4M373.1 205.9h-.8M373.2 205.7l-.1 .2M377 203.6l2.2 3.9M377.3 203.5l2.1 3.9M379.4 207.4l-.2 .1M379.9 204.3l1.2 2.2"/>
<path d="M379.9 204.3l1.6 .8M379.9 204.3l1.6-.7 1.3 .7M381.1 206.5l-1.7 .9M381.2 206.4l-.1 .1M381.2 206.3v.1M381.5 206.2l-.3 .2M381.5 206.1v.1M381.5 205.1l.3 .5M381.5 205.6v.5M381.5 206.1l-.3 .2M381.8 205.6l-.6-.2v.9M381.8 205.6h.1"/>
<path d="M382.2 205.5l.1 .2M382.3 205.7h.1M382.3 205.7l-.8 .5M382.4 205.6l-.1 .1M382.4 205.3v.3M382.6 205.6l-.3 .1M382.7 205.5l-.1 .1M382.7 205.5l-.3 .1M382.7 205.2v.3M383 204.3l-1.5 .8M383 204.3l.2 .4M383.2 204.8v.1"/>
<path d="M383.2 204.8l-1.4 .9M383.2 204.7l-1.4 .9M383.2 204.7v.1M85.1 226.4v.1M85.1 228.4h35.5M85.1 228.4v22.3h.8v-22.3M85.1 226.4v2M85.1 226.3v.1M85.2 226.2h.1M85.2 226.1l-.1 .2M85.9 229.1h2.4M85.9 229.2h2.4"/>
<path d="M85.9 233.3h2.4M85.9 233.6h2.4M88.3 228.4h.1M88.3 228.4v22.4h.7v-22.4M88.3 236l-2.4 3.6M88.3 229.9l-2.4 2.3M89 228.4h.1M92 229.1h2.1M92 229.1l.4 .3h1.4l.3-.3M92 228.4v.7M94.1 228.4v.7M99.8 239.1l.5-.1 .3 .3v2.2a.49 .49 0 0 1-.4 .5 .49 .49 0 0 1-.5-.5z"/>
<path d="M100.4 228.4a33.9 33.9 0 0 0-11.4 9.6M100.5 239.2l-.8 .3M104.1 229.1h1.9M104.1 229.1l.3 .3h1.4l.2-.3M104.1 228.4v.7M106 228.4v.7M111.9 228.4l-1.5 .4a20.8 20.8 0 0 0-5.9 2.4l-.7 1-1.8 10.6a2.03 2.03 0 0 1-2 1.7h-11M115.3 228.4v15.3a.78 .78 0 0 0 .8 .8h38a.78 .78 0 0 0 .8-.8v-15.3M115.3 236l-1.5 .2a65.1 65.1 0 0 0-11.1 2.3M120.6 226.4h28.9M120.6 226.4v-6.6a4.9 4.9 0 0 1 3.6-5.7 34.3 34.3 0 0 1 21.7 0 4.7 4.7 0 0 1 3.5 5.3v7M120.6 226.4v2"/>
<path d="M120.6 226.4h.3M120.9 226.3v.1M120.9 226.4v2h-.3M149.3 226.3v.1M149.3 226.4v2h.1M149.3 226.4h.1M149.4 228.4h35.7M149.4 226.4v2M154.9 236l7 1.1 5.5 1.4M158.3 228.4l6.9 2.6a2.03 2.03 0 0 1 1.1 1.4l1.9 10.4a1.96 1.96 0 0 0 1.9 1.7h10.9M164 229.1h2.1M164 229.1l.4 .3h1.4l.3-.3"/>
<path d="M164 228.4v.7M166.1 228.4v.7M169.5 239.2l1 .3M169.6 239.1l.5-.1 .3 .3 .1 2.2a.51 .51 0 0 1-.5 .5 .51 .51 0 0 1-.6-.5zM169.7 228.4a34.3 34.3 0 0 1 11.3 9.6M176 229.1h2M176 229.1l.4 .3h1.4l.2-.3M176 228.4v.7M178 228.4v.7M181 228.4h.1M181 228.4v22.4h.9v-22.4M181.9 228.4h.1"/>
<path d="M181.9 236l2.4 3.6M181.9 229.1h2.4M181.9 229.2h2.4M181.9 229.9l2.4 2.3M181.9 233.3h2.4M181.9 233.6h2.4M184.3 228.4v22.3h.8v-22.3M184.9 226.2h.1M185 226.4h.1M185 226.4l.1 .1M185.1 226.4h.1M185.1 226.5v1.9"/>
<path d="M85.9 244.5h2.4M85.9 240.9h2.4M85.9 241.6h2.4M85.9 249.1h2.4M86 249.1l-.1 .2M86.9 241.6l-1 2.1M87 244.5l-1.1 2.9M90.3 244.5l-1.3 1.1M179.8 244.5l1.2 1.1M181.9 244.5h2.4M181.9 240.9h2.4M181.9 241.6h2.4"/>
<path d="M181.9 249.1h2.4M183.1 244.5l1.2 2.9M183.3 241.6l1 2.1M184.1 249.1l.2 .2"/>
<circle cx="105.1" cy="34.6" r=".5"/>
<circle cx="105.1" cy="34.6" r="1"/>
<circle cx="105.1" cy="34.6" r=".7"/>
<circle cx="165.1" cy="34.6" r=".99"/>
<circle cx="165.1" cy="34.6" r=".5"/>
<circle cx="165.1" cy="34.6" r=".7"/>
<circle cx="93.1" cy="54.6" r=".5"/>
<circle cx="93.1" cy="54.6" r=".99"/>
<circle cx="93.1" cy="54.6" r=".7"/>
<circle cx="114.1" cy="50.2" r=".5"/>
<circle cx="156.1" cy="50.2" r=".5"/>
<circle cx="177.1" cy="54.6" r=".5"/>
<circle cx="177.1" cy="54.6" r=".7"/>
<circle cx="177.1" cy="54.6" r="1"/>
<circle cx="101" cy="69.3" r=".51"/>
<circle cx="169.1" cy="69.3" r=".5"/>
<circle cx="307.3" cy="76.3" r=".43"/>
<circle cx="307.3" cy="76.4" r=".25"/>
<circle cx="307.3" cy="76.4" r=".32"/>
<circle cx="324.4" cy="67.8" r=".25"/>
<circle cx="324.4" cy="67.8" r=".32"/>
<circle cx="324.4" cy="67.8" r=".46"/>
<circle cx="341.5" cy="76.4" r=".25"/>
<circle cx="341.5" cy="76.4" r=".32"/>
<circle cx="341.5" cy="76.3" r=".46"/>
<circle cx="300.8" cy="87.8" r=".54"/>
<circle cx="300.8" cy="87.8" r=".33"/>
<circle cx="324.4" cy="83.1" r=".25"/>
<circle cx="324.4" cy="83.1" r=".32"/>
<circle cx="324.4" cy="83.1" r=".46"/>
<circle cx="348" cy="87.8" r=".54"/>
<circle cx="348" cy="87.8" r=".33"/>
<circle cx="348" cy="87.8" r=".55"/>
<circle cx="117.9" cy="128.9" r=".32"/>
<circle cx="118" cy="128.9" r=".24"/>
<circle cx="118" cy="128.9" r=".45"/>
<circle cx="135" cy="135.7" r=".31"/>
<circle cx="135" cy="120.4" r=".31"/>
<circle cx="135" cy="135.7" r=".46"/>
<circle cx="135" cy="120.4" r=".46"/>
<circle cx="135.1" cy="135.7" r=".25"/>
<circle cx="135.1" cy="120.4" r=".25"/>
<circle cx="152.2" cy="128.9" r=".31"/>
<circle cx="152.2" cy="128.9" r=".25"/>
<circle cx="152.2" cy="128.9" r=".45"/>
<circle cx="111.5" cy="140.4" r=".54"/>
<circle cx="111.5" cy="140.4" r=".52"/>
<circle cx="111.5" cy="140.4" r=".32"/>
<circle cx="158.6" cy="140.4" r=".56"/>
<circle cx="158.7" cy="140.4" r=".52"/>
<circle cx="158.7" cy="140.4" r=".32"/>
<circle cx="363.4" cy="157.6" r=".21"/>
<circle cx="384.6" cy="145.3" r=".21"/>
<circle cx="384.6" cy="145.4" r=".29"/>
<circle cx="388.9" cy="151.1" r=".23"/>
<circle cx="359.1" cy="168.1" r=".21"/>
<circle cx="361" cy="171.9" r=".23"/>
<circle cx="365.6" cy="161.6" r=".22"/>
<circle cx="371.6" cy="191.3" r=".19"/>
</g>
<g font-size="6.3" fill="#0000a0">
<text x="245.6" y="173.6">技术要求：</text>
<text x="245.6" y="182.2">1.</text>
<text x="255.6" y="182.2">未注尺寸公差按GB/T 1804-m 执行；</text>
<text x="245.6" y="188.7">2.</text>
<text x="255.6" y="188.7">未注形位公差按GB/T 1184-K 执行；</text>
<text x="245.6" y="195.2">3.</text>
<text x="255.6" y="195.2">表面平整，边角无毛刺；</text>
<text x="245.6" y="201.7">4.</text>
<text x="255.6" y="201.7">外表面喷漆，哑光白色；</text>
<text x="245.6" y="208.2">5.</text>
<text x="255.6" y="208.2">内表面喷涂铜导电漆；</text>
<text x="245.6" y="214.7">6.</text>
<text x="255.6" y="214.7">未注外形尺寸参考STEP文件；</text>
</g>
<g font-size="4.4">
<text x="34.2" y="4.2">1</text>
<text x="94.2" y="4.2">2</text>
<text x="144.2" y="4.2">3</text>
<text x="194.2" y="4.2">4</text>
<text x="244.2" y="4.2">5</text>
<text x="294.2" y="4.2">6</text>
<text x="344.2" y="4.2">7</text>
<text x="394.2" y="4.2">8</text>
<text x="11.7" y="25.9">A</text>
<text x="416.7" y="25.9">A</text>
<text x="11.7" y="75.1">B</text>
<text x="416.7" y="75.1">B</text>
<text x="161.9" y="86">P</text>
<text x="11.7" y="125.1">C</text>
<text x="416.7" y="125.1">C</text>
<text x="11.7" y="175.1">D</text>
<text x="416.7" y="175.1">D</text>
<text x="4" y="192">零 件 代 号</text>
<text x="2.5" y="205.1">借(通)用件登记</text>
<text x="9.5" y="218.1">描图</text>
<text x="416.7" y="225.1">E</text>
<text x="9.5" y="231.1">描校</text>
<text x="5" y="244.2">旧底图总号</text>
<text x="6.5" y="257.2">底图总号</text>
<text x="337.6" y="252.6">ABS</text>
<text x="236.9" y="261.9">标记</text>
<text x="247.1" y="261.9">处数</text>
<text x="259.9" y="261.9">分区</text>
<text x="271.5" y="261.9">更改文件号</text>
<text x="290.4" y="261.9">签名</text>
<text x="301.5" y="261.9">年 月 日</text>
<text x="238.3" y="268.9">设计</text>
<text x="276.9" y="268.9">标准化</text>
<text x="9.4" y="270.1">签字</text>
<text x="238.3" y="276">校对</text>
<text x="277.6" y="276">工艺</text>
<text x="319.3" y="270.7">阶 段 标 记</text>
<text x="344" y="270.7">重量</text>
<text x="356.1" y="270.7">比例</text>
<text x="416.8" y="274.4">F</text>
<text x="340.9" y="279.7">1954.597</text>
<text x="356" y="279.7">1:10</text>
<text x="9.4" y="283.2">日期</text>
<text x="238.4" y="283">审核</text>
<text x="238.3" y="290.4">批准</text>
<text x="317" y="289.4">共 张</text>
<text x="321.1" y="289.4">1</text>
<text x="330.3" y="289.4">第 张</text>
<text x="334.5" y="289.4">1</text>
<text x="342.1" y="289.4">版本</text>
<text x="34.2" y="296.2">1</text>
<text x="94.2" y="296.2">2</text>
<text x="144.2" y="296.2">3</text>
<text x="194.2" y="296.2">4</text>
<text x="244.2" y="296.2">5</text>
<text x="294.2" y="296.2">6</text>
<text x="344.2" y="296.2">7</text>
<text x="394.2" y="296.2">8</text>
</g>
<g font-size="4.4" fill="#0000a0">
<text x="100.7" y="9.7">R71</text>
<text x="100.7" y="15.8">R77</text>
<text x="133.6" y="13">142</text>
<text x="100.7" y="21.5">R81</text>
<text x="57.5" y="40.1">R250</text>
<text x="77.5" y="41.9">R246</text>
<text x="53" y="48.9">4-</text>
<text x="60.8" y="48.9">10</text>
<text x="67.8" y="48.9">13.5</text>
<text x="285" y="49.2">4-</text>
<text x="292.9" y="49.2">4.5贯穿</text>
<text x="356.4" y="55.3">R16</text>
<text x="107.6" y="66.3">4-</text>
<text x="115.5" y="66.3">5 贯穿</text>
<text x="366.1" y="71.1">2-</text>
<text x="373.9" y="71.1">5.6 贯穿</text>
<text x="272.3" y="76.5">4-IUB M3-2</text>
<text x="265" y="79.5" transform="rotate(-90 265 79.5)">76.5</text>
<text x="369" y="81.6">2-R5</text>
<text x="249" y="86.3" transform="rotate(-90 249 86.3)">193.7</text>
<text x="270.3" y="94">2-IUB M4-2</text>
<text x="194.4" y="99.5" transform="rotate(-90 194.4 99.5)">780.8</text>
<text x="321.8" y="127">171</text>
<text x="321.8" y="131.7">236</text>
<text x="133.4" y="181.7">324</text>
<text x="133.4" y="186.9">362</text>
<text x="133.4" y="193.2">500</text>
<text x="50" y="229.1" transform="rotate(-90 50 229.1)">199.1</text>
<text x="120.8" y="239.3">2-R4</text>
<text x="130.9" y="256.2">198</text>
<text x="130.9" y="263.7">460</text>
<text x="130.9" y="271.9">468</text>
<text x="130.9" y="277.9">492</text>
</g>
<text font-size="4.4" fill="#010000" x="366.6" y="289.4">替代</text>
<text font-size="4.2" x="376.8" y="260.7">三坛医疗科技</text>
<text font-size="4.1" fill="#010000" x="73.8" y="8" transform="rotate(-180 73.8 8)">MS001-B.04.003SL.1.1</text>
<g font-size="4.1" fill="#0000a0">
<text x="320.7" y="36">1 : 5</text>
<text x="324.8" y="30.3">P</text>
</g>
<g font-size="4.1">
<text x="377.4" y="271">MS001-B 外壳2</text>
<text x="370.3" y="280.1">MS001-B.04.003SL.1.1</text>
</g>
<text font-size="2.3" x="376.8" y="263.6">Santa Medical Technology</text>
</svg>
